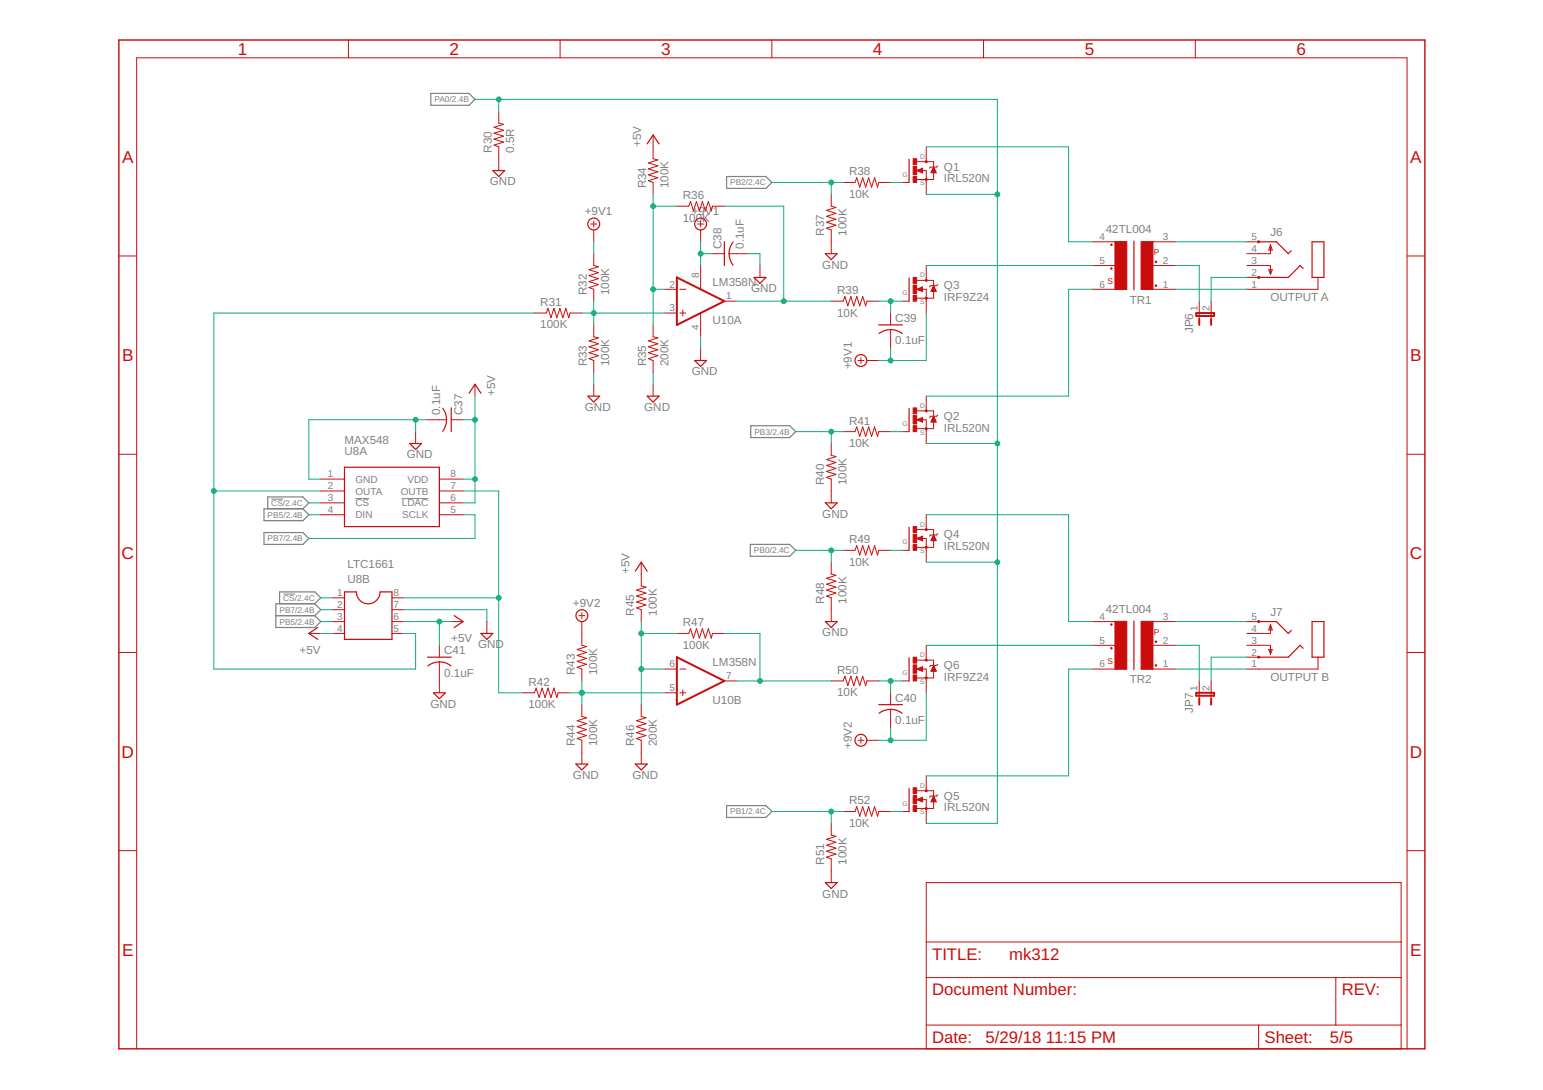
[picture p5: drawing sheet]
<svg xmlns="http://www.w3.org/2000/svg" width="297mm" height="210mm" viewBox="0 0 297 210" stroke-linecap="round" stroke-linejoin="round" font-family="sans-serif">
<path d="M52.2 96.1h2.3M68.4 96h2.7M77.3 96h5.2M54.5 114.4h2.3" fill="none" stroke="#808080" stroke-width=".19"/>
<path d="M82.9 18h7.4l1.1 1.1-1.1 1.2h-7.4zM139.9 34h7.5l1.2 1.1-1.2 1.2h-7.5zM50.8 98h7.5l1.2 1.1-1.2 1.2h-7.5zM51.5 98v-2.3h6.8l1.2 1.1-1.2 1.2M144.5 82h7.5l1.2 1.1-1.2 1.2h-7.5zM50.8 102.6h7.5l1.2 1.1-1.2 1.1h-7.5zM53.1 118.6h7.5M53.8 116.3v-2.3h6.8l1.1 1.1-1.1 1.2M60.6 116.3l1.1 1.1-1.1 1.2M60.6 116.3h-7.5v4.5h7.5l1.1-1.1-1.1-1.1M144.4 104.8h7.6l1.2 1.2-1.2 1.1h-7.6zM139.9 155.1h7.5l1.2 1.2-1.2 1.1h-7.5z" fill="none" stroke="#808080" stroke-width=".23"/>
<g fill="none" stroke="#c90d0c" stroke-width=".19">
<path d="M67.1 7.7v3.4M107.8 7.7v3.4M148.6 7.7v3.4M189.3 7.7v3.4M230.1 7.7v3.4M96 21.4v2.3l.9 .2-1.8 .6 1.8 .6-1.8 .6 1.8 .5-1.8 .6 1.8 .6-1.8 .5 .9 .4v4.6M125.7 26v4.6l.9 .2-1.8 .6 1.8 .5-1.8 .6 1.8 .6-1.8 .6 1.8 .5-1.8 .6 .9 .3v2.3M130.3 39.7h2.3l.3-.9 .6 1.8 .6-1.8 .5 1.8 .6-1.8 .6 1.8 .6-1.8 .5 1.8 .3-.9h2.2M160 37.4v2.3l.9 .2-1.8 .6 1.8 .6-1.8 .6 1.8 .5-1.8 .6 1.8 .6-1.8 .5 .9 .4v4.6M162.3 35.1h2.3l.3-.9 .6 1.8 .6-1.8 .5 1.8 .6-1.8 .6 1.8 .6-1.8 .5 1.8 .3-.9h2.2M173.7 35.1h1.3M176.5 32.9l1.1-.5v.9z"/>
<path d="M176.5 31.1h3.2v1.1M177.5 32.9h.8v4.5M178.3 28.3v2.8M179.3 33.1h.8M179.4 33h.7M179.4 32.9h.6M179.5 32.8h.5M179.5 32.7h.4M179.6 32.6h.3M179.6 32.5h.2M179.7 32.4h.1M179.7 32.3h.1"/>
<path d="M179.7 33.3v1.3h-3.2M179.7 32.2l.5 1.1h-1zM179.7 32.3l.4 .9h-.8zM180.5 31.9l-.2 .3h-1.1l-.3 .2M22.9 49.3h3.4M113.7 43.1h1.2M114.3 42.6v1.1M114.3 44.3v2.3M114.3 48.9v2.2l.9 .3-1.8 .5 1.8 .6-1.8 .6 1.8 .6-1.8 .5 1.8 .6-1.8 .6 .9 .3v2.3M128 55.7h2.3M130.9 55.7h1.1M131.4 59.7v1.2"/>
<path d="M134.3 43.1h1.1M134.9 42.6v1.1M134.9 44.3v2.3M134.9 51.1v4.6M137.2 48.9h2.2M139.4 58h2.3M140.4 48.9h3.6M146.3 51.1v2.3M160 58h2.3l.3-.9 .6 1.8 .6-1.8 .6 1.8 .5-1.8 .6 1.8 .6-1.8 .5 1.8 .3-.9h2.3M173.7 58h1.3M176.5 55.7l1.1-.5v1zM176.5 54h3.2v1"/>
<path d="M177.5 55.7h.8v4.6M178.3 51.1v2.9M179.3 56h.8M179.4 55.9h.7M179.4 55.8h.6M179.5 55.7h.5M179.5 55.6h.4M179.6 55.5h.3M179.6 55.4h.3M179.7 55.3h.1M179.7 55.2h.1M179.7 56.1v1.3h-3.2"/>
<path d="M179.7 55l.5 1.1h-1zM179.7 55.1l.4 1h-.8zM180.5 54.8l-.2 .2h-1.1l-.3 .2M210.3 55.7h4.6M210.3 51.1h4.6M210.3 46.6h4.6M221.7 55.7h4.6M221.7 51.1h4.6M221.7 46.6h4.6M230.9 58v3.4M233.2 58v3.4M240 51.1h4.6v1.8"/>
<path d="M240 46.6h2.3M240 53.4h2.3M244.2 51.9h.7l-.3 1zM244.6 47.1v1.8h-4.6M244.6 47.1l.3 1.1h-.7zM253.7 53.4v2.3h-13.7M270.9 49.3h3.4M91.4 74v2.3M102.9 60.3h2.3l.3-.9 .6 1.8 .5-1.8 .6 1.8 .6-1.8 .6 1.8 .5-1.8 .6 1.8 .2-.9h2.3M114.3 62.6v2.3l.9 .2-1.8 .5 1.8 .6-1.8 .6 1.8 .6-1.8 .5 1.8 .6-1.8 .6 .9 .3v2.3M114.3 74v2.3M125.7 62.6v2.3l.9 .2-1.8 .5 1.8 .6-1.8 .6 1.8 .6-1.8 .5 1.8 .6-1.8 .6 .9 .3v2.3"/>
<path d="M125.7 74v2.3M128 60.3h2.3M130.9 60.3h1.1M134.9 60.3v4.6M134.9 67.1v2.3M165.2 69.4h1.1M165.7 68.9v1.1M166.9 69.4h2.3M171.4 60.3v2.3M171.4 63.5v3.6M176.5 79.1h3.2v1.1M178.3 76.3v2.8"/>
<path d="M180.5 79.9l-.2 .3h-1.1l-.3 .2M22.9 87.5h3.4M61.7 92.3h4.6M61.7 94.6h4.6M61.7 96.8h4.6M61.7 99.1h4.6M80 83.1v2.3M82.3 80.8h3.7M84.6 92.3h4.6M84.6 94.6h4.6M84.6 96.8h4.6M84.6 99.1h4.6"/>
<path d="M86.9 80.8h2.3M160 85.4v2.3l.9 .2-1.8 .6 1.8 .6-1.8 .5 1.8 .6-1.8 .6 1.8 .6-1.8 .5 .9 .4v4.5M162.3 83.1h2.3l.3-.9 .6 1.9 .6-1.9 .5 1.9 .6-1.9 .6 1.9 .6-1.9 .5 1.9 .3-1h2.2M173.7 83.1h1.3M176.5 80.8l1.1-.4v.9zM177.5 80.8h.8v4.6M178.3 99.1v2.9M179.3 81.1h.8M179.4 81h.7M179.5 80.9h.5M179.5 80.8h.5M179.5 80.7h.4"/>
<path d="M179.6 80.6h.3M179.6 80.5h.2M179.7 80.4h.1M179.7 81.3v1.2h-3.2M179.7 80.2l.5 1.1h-1zM179.7 80.3l.4 .9h-.8zM270.9 87.5h3.4M64 119.7h2.3M64 115.1h2.3M64 117.4h2.3M75.5 119.7h2.2M75.5 115.1h2.2"/>
<path d="M75.5 117.4h2.2M86.9 119.7h2.3M93.7 119.7v2.3M111.4 118.6h1.2M112 118v1.1M112 119.7v4.6l.9 .2-1.8 .6 1.8 .5-1.8 .6 1.8 .6-1.8 .6 1.8 .5-1.8 .6 .9 .3v2.3M123.4 108.3v4.5l1 .3-1.9 .5 1.9 .6-1.9 .6 1.9 .6-1.9 .5 1.9 .6-1.9 .6 .9 .3v2.3M160 108.3v2.3l.9 .2-1.8 .6 1.8 .5-1.8 .6 1.8 .6-1.8 .5 1.8 .6-1.8 .6 .9 .3v4.6M162.3 106h2.3l.3-.9 .6 1.8 .6-1.8 .5 1.8 .6-1.8 .6 1.8 .6-1.8 .5 1.8 .3-.9h2.2M173.7 106h1.3M176.5 103.7l1.1-.4v.9zM176.5 102h3.2v1"/>
<path d="M177.5 103.7h.8v4.6M179.3 104h.8M179.4 103.9h.7M179.4 103.8h.6M179.5 103.7h.5M179.5 103.5h.4M179.6 103.4h.3M179.6 103.3h.2M179.7 103.2h.1M179.7 104.1v1.3h-3.2M179.7 103l.5 1.1h-1zM179.7 103.1l.4 1h-.8z"/>
<path d="M180.5 102.8l-.2 .2h-1.1l-.3 .3M210.3 119.7h4.6M221.7 119.7h4.6M240 119.7h2.3M22.9 125.6h3.4M59.5 122h2.2M64 122h2.3M75.5 122h2.2M84.6 124.3v2.3M84.6 127.5v5.9M100.6 133.4h2.3l.3-.9 .6 1.8 .6-1.8 .5 1.8 .6-1.8 .6 1.8 .5-1.8 .6 1.8 .2-.9h2.3M112 135.7v2.3l.9 .2-1.8 .6 1.8 .6-1.8 .5 1.8 .6-1.8 .6 1.8 .5-1.8 .6 .9 .4v4.5"/>
<path d="M123.4 135.7v2.3l1 .2-1.9 .6 1.9 .6-1.9 .5 1.9 .6-1.9 .6 1.9 .5-1.9 .6 .9 .4v4.5M128 128.8h2.3M128 133.4h2.3M130.3 122h2.3l.3-.9 .6 1.8 .6-1.8 .5 1.8 .6-1.8 .6 1.8 .6-1.8 .5 1.8 .3-.9h2.2M130.9 128.8h1.1M130.9 133.4h1.1M131.4 132.8v1.2M139.4 131.1h2.3M160 131.1h2.3l.3-.9 .6 1.8 .6-1.8 .6 1.8 .5-1.8 .6 1.8 .6-1.8 .5 1.8 .3-.9h2.3M171.4 133.4v2.3M171.4 136.6v3.7M173.7 131.1h1.3"/>
<path d="M176.5 128.8l1.1-.4v.9zM176.5 127.1h3.2v1M177.5 128.8h.8v4.6M178.3 124.3v2.8M179.3 129.2h.8M179.4 129.1h.7M179.4 128.9h.6M179.5 128.8h.5M179.5 128.7h.4M179.6 128.6h.3M179.6 128.5h.3M179.7 128.4h.1"/>
<path d="M179.7 128.3h.1M179.7 129.3v1.3h-3.2M179.7 128.1l.5 1.2h-1zM179.7 128.3l.4 .9h-.8zM180.5 127.9l-.2 .2h-1.1l-.3 .3M210.3 128.8h4.6M210.3 124.3h4.6M221.7 128.8h4.6M221.7 124.3h4.6M230.9 131.1v3.5M233.2 131.1v3.5M240 124.3h4.6v1.7"/>
<path d="M240 126.6h2.3M244.2 125.1h.7l-.3 .9zM244.6 120.3v1.7h-4.6M244.6 120.3l.3 1h-.7zM253.7 126.6v2.2h-13.7M270.9 125.6h3.4M160 158.6v2.2l.9 .3-1.8 .5 1.8 .6-1.8 .6 1.8 .5-1.8 .6 1.8 .6-1.8 .6 .9 .3v4.6M162.3 156.3h2.3l.3-1 .6 1.9 .6-1.9 .5 1.9 .6-1.9 .6 1.9 .6-1.9 .5 1.9 .3-.9h2.2M165.2 142.6h1.1M165.7 142v1.1M166.9 142.6h2.3M173.7 156.3h1.3"/>
<path d="M176.5 154l1.1-.5v.9zM176.5 152.3h3.2v1M177.5 154h.8v4.6M178.3 149.4v2.9M179.3 154.2h.8M179.4 154.1h.7M179.5 154h.5M179.5 153.9h.5M179.5 153.8h.4M179.6 153.7h.3M179.6 153.6h.2M179.7 153.5h.1"/>
<path d="M179.7 154.4v1.3h-3.2M179.7 153.3l.5 1.1h-1zM179.7 153.4l.4 .9h-.8zM180.5 153.1l-.2 .2h-1.1l-.3 .2M22.9 163.8h3.4M178.3 170h91.4v32h-91.4zM270.9 163.8h3.4M178.3 188.3h91.4M178.3 197.4h91.4M178.3 181.4h91.4M242.3 197.4v4.6M257.2 188.3v9.1"/>
<path d="M26.3 202v-190.9h244.6v190.9"/>
</g>
<g fill="none" stroke="#c90d0c" stroke-width=".23">
<path d="M94.9 32.9h2.3l-1.2 1.1zM124.6 27.7l1.1-1.7 1.2 1.7M175 30.7v4.4M139.4 46.6v4.5M141.1 46.6a3.6 3.6 0 0 0 0 4.5M145.2 53.4h2.2l-1.1 1.2zM158.9 48.9h2.3l-1.2 1.1zM175 53.5v4.5M218.3 46.4v9.4M242.3 46.6h3.4l2.3 2.3 .6-.6M250.9 51.7l-.6-.6-2.3 2.3h-5.7M252.6 46.6h2.3v6.8h-2.3z"/>
<path d="M85.2 78.6l.5 .8 .3 1.4M86.9 78.5v4.6M90.3 75.7l1.1-1.7 1.2 1.7M113.2 76.3h2.2l-1.1 1.1zM124.6 76.3h2.3l-1.2 1.1zM133.7 69.4h2.3l-1.1 1.2zM169.2 62.6h4.5M169.2 64.2a3.6 3.6 0 0 1 4.5 0M175 78.7v4.4M66.3 90h18.3v11.4h-18.3zM78.9 85.4h2.3l-1.2 1.2zM86 80.8l-.3 1.4-.5 .9"/>
<path d="M158.9 96.8h2.3l-1.2 1.2zM66.3 114h2.3a2.29 2.29 0 0 0 2.3 2.3 2.29 2.29 0 0 0 2.3-2.3h2.3v9.1h-9.2zM87.4 118.6l1.8 1.1-1.8 1.1M122.3 110l1.1-1.7 1.2 1.7M158.9 119.7h2.3l-1.2 1.1zM175 101.5v4.5M218.3 119.6v9.3M242.3 119.7h3.4l2.3 2.3 .6-.6M252.6 119.7h2.3v6.9h-2.3zM61.2 120.8l-1.7 1.2 1.7 1.1M82.3 126.6h4.6M83.4 133.4h2.3l-1.1 1.2z"/>
<path d="M84.6 127.4l.9 .2 1.3 .6M84.6 127.5l-1.4 .2-.8 .5M92.6 122h2.3l-1.2 1.1zM169.2 135.7h4.5M171.4 136.6l1 .1 1.3 .7M171.4 136.6l-1.3 .3-.9 .5M175 126.7v4.4M250.9 124.8l-.6-.5-2.3 2.3h-5.7M110.9 147.1h2.3l-1.2 1.2zM122.3 147.1h2.3l-1.2 1.2zM175 151.8v4.5M158.9 170h2.3l-1.2 1.1z"/>
<circle cx="114.3" cy="43.1" r="1.14"/>
<circle cx="134.9" cy="43.1" r="1.14"/>
<circle cx="165.7" cy="69.4" r="1.14"/>
<circle cx="112" cy="118.6" r="1.14"/>
<circle cx="165.7" cy="142.6" r="1.14"/>
</g>
<g fill="none" stroke="#c90d0c" stroke-width=".28">
<path d="M22.9 7.7h251.4v194.3h-251.4zM177.5 32.6l-.8 .3 .8 .2v-.2h-.2M177.5 55.5l-.8 .2 .8 .2v-.2h-.2M177.5 80.6l-.8 .2 .8 .3v-.3h-.2M177.5 103.5l-.8 .2 .8 .2v-.2h-.2M177.5 128.6l-.8 .2 .8 .3v-.3h-.2M177.5 153.8l-.8 .2 .8 .2v-.2h-.2"/>
<circle cx="214" cy="47.1" r=".11"/>
<circle cx="214" cy="51.7" r=".11"/>
<circle cx="222.5" cy="55" r=".11"/>
<circle cx="222.5" cy="50.4" r=".11"/>
<circle cx="214" cy="120.3" r=".11"/>
<circle cx="214" cy="124.8" r=".11"/>
<circle cx="222.5" cy="123.6" r=".11"/>
<circle cx="222.5" cy="128.1" r=".11"/>
</g>
<g fill="none" stroke="#c90d0c" stroke-width=".38">
<path d="M130.3 53.4l9.1 4.6-9.1 4.6zM230.3 60.3h3.4v.6h-3.4zM230.9 61.4v1.2M233.2 61.4v1.2M130.3 126.6l9.1 4.5-9.1 4.6zM230.3 133.4h3.4v.6h-3.4zM230.9 134.6v1.1M233.2 134.6v1.1"/>
<circle cx="178.3" cy="34.6" r=".11"/>
<circle cx="178.3" cy="31.1" r=".11"/>
<circle cx="178.3" cy="57.4" r=".11"/>
<circle cx="178.3" cy="54" r=".11"/>
<circle cx="242.3" cy="46.6" r=".11"/>
<circle cx="242.3" cy="53.4" r=".11"/>
<circle cx="178.3" cy="79.1" r=".11"/>
<circle cx="178.3" cy="82.5" r=".11"/>
<circle cx="178.3" cy="105.4" r=".11"/>
<circle cx="178.3" cy="102" r=".11"/>
<circle cx="242.3" cy="119.7" r=".11"/>
<circle cx="178.3" cy="127.1" r=".11"/>
<circle cx="178.3" cy="130.6" r=".11"/>
<circle cx="242.3" cy="126.6" r=".11"/>
<circle cx="178.3" cy="152.3" r=".11"/>
<circle cx="178.3" cy="155.7" r=".11"/>
</g>
<g fill="#c90d0c" stroke="#c90d0c" stroke-width=".19">
<path d="M175.8 34h.7v1.1h-.7z"/>
<path d="M175.8 30.6h.7v1.1h-.7z"/>
<path d="M175.8 32h.7v1.7h-.7z"/>
<path d="M175.8 82h.7v1.1h-.7z"/>
<path d="M175.8 78.5h.7v1.2h-.7z"/>
<path d="M175.8 80h.7v1.6h-.7z"/>
<path d="M175.8 56.9h.7v1.1h-.7z"/>
<path d="M175.8 53.4h.7v1.2h-.7z"/>
<path d="M175.8 54.9h.7v1.6h-.7z"/>
<path d="M175.8 104.8h.7v1.2h-.7z"/>
<path d="M175.8 101.4h.7v1.2h-.7z"/>
<path d="M175.8 102.9h.7v1.6h-.7z"/>
<path d="M175.8 155.1h.7v1.2h-.7z"/>
<path d="M175.8 151.7h.7v1.1h-.7z"/>
<path d="M175.8 153.2h.7v1.6h-.7z"/>
<path d="M175.8 130h.7v1.1h-.7z"/>
<path d="M175.8 126.6h.7v1.1h-.7z"/>
<path d="M175.8 128h.7v1.6h-.7z"/>
<path d="M219.7 46.5h2.3v9.3h-2.3z"/>
<path d="M214.6 46.5h2.3v9.3h-2.3z"/>
<path d="M219.7 119.7h2.3v9.2h-2.3z"/>
<path d="M214.6 119.7h2.3v9.2h-2.3z"/>
</g>
<g fill="none" stroke="#0dab76" stroke-width=".19">
<path d="M91.4 19.1h100.6v139.5h-13.7M96 19.1v2.3M125.7 37.4v25.2M125.7 39.7h4.6M139.4 39.7h11.5v18.3M148.6 35.1h13.7M160 35.1v2.3M171.4 35.1h2.3M178.3 37.4h13.7M178.3 28.3h27.4v18.3h4.6M114.3 46.6v2.3M114.3 58v4.6"/>
<path d="M125.7 55.7h2.3M134.9 46.6v4.5M134.9 48.9h2.3M141.7 58h18.3M144 48.9h2.3v2.2M169.2 58h4.5M171.4 58v2.3M178.3 51.1h32M210.3 55.7h-4.6v20.6h-27.4M226.3 46.6h13.7M226.3 55.7h13.7M226.3 51.1h4.6v6.9"/>
<path d="M240 53.4h-6.8v4.6M91.4 76.3v20.5h-2.2M102.9 60.3h-61.7v68.5h38.8v-6.8h-2.3M112 60.3h16M114.3 71.7v2.3M125.7 71.7v2.3M134.9 64.9v2.2M171.4 67.1v2.3M178.3 60.3v9.1h-9.1M41.2 94.6h20.5M59.5 99.1h2.2M59.5 96.8h2.2"/>
<path d="M80 80.8v2.3M82.3 80.8h-22.8v11.5h2.2M89.2 80.8h2.2M89.2 92.3h2.2M89.2 94.6h6.8v38.8h4.6M89.2 99.1h2.2v4.6h-31.9M153.2 83.1h9.1M160 83.1v2.3M171.4 83.1h2.3M178.3 99.1h27.4v20.6h4.6M178.3 85.4h13.7M61.7 117.4h2.3"/>
<path d="M61.7 115.1h2.3M61.7 119.7h2.3M77.7 117.4h16v2.3M77.7 115.1h18.3M77.7 119.7h9.2M84.6 119.7v4.6M123.4 119.7v16M153.2 106h9.1M160 106v2.3M171.4 106h2.3M178.3 108.3h13.7M226.3 119.7h13.7"/>
<path d="M61.7 122h2.3M109.7 133.4h18.3M112 131.1v4.6M123.4 122h6.9M123.4 128.8h4.6M139.4 122h6.9v9.1M141.7 131.1h18.3M169.2 131.1h4.5M171.4 131.1v2.3M178.3 124.3h32M178.3 133.4v9.2h-9.1M210.3 128.8h-4.6v20.6h-27.4"/>
<path d="M226.3 128.8h13.7M226.3 124.3h4.6v6.8M240 126.6h-6.8v4.5M148.6 156.3h13.7M160 156.3v2.3M171.4 140.3v2.3M171.4 156.3h2.3"/>
</g>
<g fill="#0dab76" stroke="#0dab76" stroke-width=".19">
<circle cx="80" cy="80.8" r=".47"/>
<circle cx="160" cy="83.1" r=".47"/>
<circle cx="171.4" cy="58" r=".47"/>
<circle cx="114.3" cy="60.3" r=".47"/>
<circle cx="160" cy="156.3" r=".47"/>
<circle cx="146.3" cy="131.1" r=".47"/>
<circle cx="171.4" cy="131.1" r=".47"/>
<circle cx="112" cy="133.4" r=".47"/>
<circle cx="192" cy="37.4" r=".47"/>
<circle cx="192" cy="108.3" r=".47"/>
<circle cx="192" cy="85.4" r=".47"/>
<circle cx="96" cy="19.1" r=".47"/>
<circle cx="125.7" cy="55.7" r=".47"/>
<circle cx="125.7" cy="39.7" r=".47"/>
<circle cx="123.4" cy="122" r=".47"/>
<circle cx="123.4" cy="128.8" r=".47"/>
<circle cx="41.2" cy="94.6" r=".47"/>
<circle cx="160" cy="35.1" r=".47"/>
<circle cx="160" cy="106" r=".47"/>
<circle cx="150.9" cy="58" r=".47"/>
<circle cx="171.4" cy="69.4" r=".47"/>
<circle cx="134.9" cy="48.9" r=".47"/>
<circle cx="171.4" cy="142.6" r=".47"/>
<circle cx="91.4" cy="92.3" r=".47"/>
<circle cx="91.4" cy="80.8" r=".47"/>
<circle cx="84.6" cy="119.7" r=".47"/>
<circle cx="96" cy="115.1" r=".47"/>
</g>
<g font-size="3.3" fill="#c90d0c">
<text x="45.8" y="10.6">1</text>
<text x="86.5" y="10.6">2</text>
<text x="127.3" y="10.6">3</text>
<text x="168.1" y="10.6">4</text>
<text x="208.8" y="10.6">5</text>
<text x="249.6" y="10.6">6</text>
<text x="23.5" y="31.4">A</text>
<text x="271.5" y="31.4">A</text>
<text x="23.5" y="69.6">B</text>
<text x="271.5" y="69.6">B</text>
<text x="23.4" y="107.7">C</text>
<text x="271.4" y="107.7">C</text>
<text x="23.4" y="145.9">D</text>
<text x="271.4" y="145.9">D</text>
<text x="23.5" y="184.1">E</text>
<text x="271.5" y="184.1">E</text>
</g>
<g font-size="3.2" fill="#c90d0c">
<text x="179.4" y="184.8">TITLE:</text>
<text x="194.3" y="184.8">mk312</text>
<text x="179.4" y="191.7">Document Number:</text>
<text x="258.3" y="191.7">REV:</text>
<text x="179.4" y="200.8">Date:</text>
<text x="189.7" y="200.8">5/29/18</text>
<text x="201.4" y="200.8">11:15 PM</text>
<text x="243.4" y="200.8">Sheet:</text>
<text x="256" y="200.8">5/5</text>
</g>
<g font-size="2.2" fill="#808080">
<text x="94.7" y="29.4" transform="rotate(-90 94.7 29.4)">R30</text>
<text x="99" y="29.4" transform="rotate(-90 99 29.4)">0.5R</text>
<text x="123.4" y="28.3" transform="rotate(-90 123.4 28.3)">+5V</text>
<text x="94.3" y="35.7">GND</text>
<text x="163.4" y="33.8">R38</text>
<text x="181.7" y="35.1">IRL520N</text>
<text x="181.7" y="32.9">Q1</text>
<text x="112.6" y="41.4">+9V1</text>
<text x="124.4" y="36.3" transform="rotate(-90 124.4 36.3)">R34</text>
<text x="128.7" y="36.3" transform="rotate(-90 128.7 36.3)">100K</text>
<text x="131.4" y="38.4">R36</text>
<text x="133.2" y="41.4">+9V1</text>
<text x="163.4" y="38.1">10K</text>
<text x="131.4" y="42.7">100K</text>
<text x="138.9" y="47.9" transform="rotate(-90 138.9 47.9)">C38</text>
<text x="143.2" y="47.9" transform="rotate(-90 143.2 47.9)">0.1uF</text>
<text x="158.7" y="45.4" transform="rotate(-90 158.7 45.4)">R37</text>
<text x="163" y="45.4" transform="rotate(-90 163 45.4)">100K</text>
<text x="212.9" y="44.9">42TL004</text>
<text x="244.6" y="45.4">J6</text>
<text x="158.3" y="51.7">GND</text>
<text x="104" y="58.9">R31</text>
<text x="113" y="56.8" transform="rotate(-90 113 56.8)">R32</text>
<text x="117.3" y="56.8" transform="rotate(-90 117.3 56.8)">100K</text>
<text x="137.2" y="55">LM358N</text>
<text x="144.6" y="56.3">GND</text>
<text x="161.2" y="56.6">R39</text>
<text x="181.7" y="58">IRF9Z24</text>
<text x="181.7" y="55.7">Q3</text>
<text x="217.5" y="58.5">TR1</text>
<text x="244.6" y="58">OUTPUT A</text>
<text x="104" y="63.2">100K</text>
<text x="137.2" y="62.5">U10A</text>
<text x="161.2" y="61">10K</text>
<text x="172.4" y="62">C39</text>
<text x="229.7" y="64.2" transform="rotate(-90 229.7 64.2)">JP6</text>
<text x="113" y="70.6" transform="rotate(-90 113 70.6)">R33</text>
<text x="117.3" y="70.6" transform="rotate(-90 117.3 70.6)">100K</text>
<text x="124.4" y="70.6" transform="rotate(-90 124.4 70.6)">R35</text>
<text x="128.7" y="70.6" transform="rotate(-90 128.7 70.6)">200K</text>
<text x="164" y="71.1" transform="rotate(-90 164 71.1)">+9V1</text>
<text x="172.4" y="66.3">0.1uF</text>
<text x="95.3" y="76.3" transform="rotate(-90 95.3 76.3)">+5V</text>
<text x="133.2" y="72.3">GND</text>
<text x="84.7" y="79.9" transform="rotate(-90 84.7 79.9)">0.1uF</text>
<text x="89.1" y="79.9" transform="rotate(-90 89.1 79.9)">C37</text>
<text x="112.6" y="79.1">GND</text>
<text x="124" y="79.1">GND</text>
<text x="163.4" y="81.8">R41</text>
<text x="181.7" y="83.1">IRL520N</text>
<text x="181.7" y="80.8">Q2</text>
<text x="66.3" y="85.4">MAX548</text>
<text x="66.3" y="87.7">U8A</text>
<text x="78.3" y="88.3">GND</text>
<text x="163.4" y="86.1">10K</text>
<text x="158.7" y="93.4" transform="rotate(-90 158.7 93.4)">R40</text>
<text x="163" y="93.4" transform="rotate(-90 163 93.4)">100K</text>
<text x="158.3" y="99.7">GND</text>
<text x="163.4" y="104.6">R49</text>
<text x="181.7" y="106">IRL520N</text>
<text x="181.7" y="103.7">Q4</text>
<text x="66.9" y="109.4">LTC1661</text>
<text x="66.9" y="112.3">U8B</text>
<text x="121.2" y="110.6" transform="rotate(-90 121.2 110.6)">+5V</text>
<text x="163.4" y="109">10K</text>
<text x="110.3" y="116.8">+9V2</text>
<text x="122.1" y="118.6" transform="rotate(-90 122.1 118.6)">R45</text>
<text x="126.4" y="118.6" transform="rotate(-90 126.4 118.6)">100K</text>
<text x="158.7" y="116.3" transform="rotate(-90 158.7 116.3)">R48</text>
<text x="163" y="116.3" transform="rotate(-90 163 116.3)">100K</text>
<text x="212.9" y="118">42TL004</text>
<text x="244.6" y="118.6">J7</text>
<text x="57.7" y="125.9">+5V</text>
<text x="85.5" y="126">C41</text>
<text x="86.9" y="123.6">+5V</text>
<text x="92" y="124.8">GND</text>
<text x="131.4" y="125">100K</text>
<text x="131.4" y="120.6">R47</text>
<text x="158.3" y="122.6">GND</text>
<text x="85.5" y="130.3">0.1uF</text>
<text x="110.7" y="130" transform="rotate(-90 110.7 130)">R43</text>
<text x="115" y="130" transform="rotate(-90 115 130)">100K</text>
<text x="137.2" y="128.2">LM358N</text>
<text x="161.2" y="129.8">R50</text>
<text x="181.7" y="131.1">IRF9Z24</text>
<text x="181.7" y="128.8">Q6</text>
<text x="217.5" y="131.6">TR2</text>
<text x="244.6" y="131.1">OUTPUT B</text>
<text x="82.9" y="136.3">GND</text>
<text x="101.7" y="136.4">100K</text>
<text x="101.7" y="132.1">R42</text>
<text x="137.2" y="135.6">U10B</text>
<text x="161.2" y="134.1">10K</text>
<text x="172.4" y="135.1">C40</text>
<text x="229.7" y="137.3" transform="rotate(-90 229.7 137.3)">JP7</text>
<text x="110.7" y="143.7" transform="rotate(-90 110.7 143.7)">R44</text>
<text x="115" y="143.7" transform="rotate(-90 115 143.7)">100K</text>
<text x="122.1" y="143.7" transform="rotate(-90 122.1 143.7)">R46</text>
<text x="126.4" y="143.7" transform="rotate(-90 126.4 143.7)">200K</text>
<text x="172.4" y="139.5">0.1uF</text>
<text x="110.3" y="150">GND</text>
<text x="121.7" y="150">GND</text>
<text x="164" y="144.3" transform="rotate(-90 164 144.3)">+9V2</text>
<text x="163.4" y="154.9">R52</text>
<text x="181.7" y="154">Q5</text>
<text x="163.4" y="159.2">10K</text>
<text x="181.7" y="156.3">IRL520N</text>
<text x="158.7" y="166.5" transform="rotate(-90 158.7 166.5)">R51</text>
<text x="163" y="166.5" transform="rotate(-90 163 166.5)">100K</text>
<text x="158.3" y="172.8">GND</text>
</g>
<g font-size="1.9" fill="#808080">
<text x="211.7" y="46.2">4</text>
<text x="223.8" y="46.2">3</text>
<text x="240.9" y="46.2">5</text>
<text x="134.6" y="53.6" transform="rotate(-90 134.6 53.6)">8</text>
<text x="211.7" y="50.8">5</text>
<text x="223.8" y="50.8">2</text>
<text x="240.9" y="48.5">4</text>
<text x="240.9" y="50.8">3</text>
<text x="240.9" y="53.1">2</text>
<text x="128.9" y="55.4">2</text>
<text x="128.9" y="60">3</text>
<text x="139.8" y="57.7">1</text>
<text x="211.7" y="55.4">6</text>
<text x="223.8" y="55.4">1</text>
<text x="230.5" y="60" transform="rotate(-90 230.5 60)">1</text>
<text x="232.8" y="60" transform="rotate(-90 232.8 60)">2</text>
<text x="240.9" y="55.4">1</text>
<text x="134.6" y="63.5" transform="rotate(-90 134.6 63.5)">4</text>
<text x="63.1" y="92">1</text>
<text x="63.1" y="94.2">2</text>
<text x="68.4" y="93">GND</text>
<text x="68.4" y="95.2">OUTA</text>
<text x="77.1" y="95.2">OUTB</text>
<text x="78.4" y="93">VDD</text>
<text x="86.7" y="94.2">7</text>
<text x="86.7" y="92">8</text>
<text x="63.1" y="96.5">3</text>
<text x="63.1" y="98.8">4</text>
<text x="68.4" y="97.5">CS</text>
<text x="68.4" y="99.8">DIN</text>
<text x="77.3" y="97.5">LDAC</text>
<text x="77.5" y="99.8">SCLK</text>
<text x="86.7" y="98.8">5</text>
<text x="86.7" y="96.5">6</text>
<text x="64.9" y="114.8">1</text>
<text x="64.9" y="117.1">2</text>
<text x="64.9" y="119.4">3</text>
<text x="75.8" y="119.4">6</text>
<text x="75.8" y="117.1">7</text>
<text x="75.8" y="114.8">8</text>
<text x="211.7" y="119.4">4</text>
<text x="223.8" y="119.4">3</text>
<text x="240.9" y="119.4">5</text>
<text x="64.9" y="121.7">4</text>
<text x="75.8" y="121.7">5</text>
<text x="211.7" y="123.9">5</text>
<text x="223.8" y="123.9">2</text>
<text x="240.9" y="121.7">4</text>
<text x="240.9" y="123.9">3</text>
<text x="128.9" y="128.5">6</text>
<text x="139.8" y="130.8">7</text>
<text x="211.7" y="128.5">6</text>
<text x="223.8" y="128.5">1</text>
<text x="240.9" y="126.2">2</text>
<text x="240.9" y="128.5">1</text>
<text x="128.9" y="133.1">5</text>
<text x="230.5" y="133.1" transform="rotate(-90 230.5 133.1)">1</text>
<text x="232.8" y="133.1" transform="rotate(-90 232.8 133.1)">2</text>
</g>
<g font-size="1.6" fill="#808080">
<text x="83.6" y="19.7">PA0/2.4B</text>
<text x="140.6" y="35.7">PB2/2.4C</text>
<text x="145.2" y="83.7">PB3/2.4B</text>
<text x="51.5" y="99.7">PB5/2.4B</text>
<text x="52.2" y="97.4">CS/2.4C</text>
<text x="51.5" y="104.3">PB7/2.4B</text>
<text x="145.1" y="106.6">PB0/2.4C</text>
<text x="53.8" y="118">PB7/2.4B</text>
<text x="54.5" y="115.7">CS/2.4C</text>
<text x="53.8" y="120.3">PB5/2.4B</text>
<text x="140.6" y="156.8">PB1/2.4C</text>
</g>
<g font-size="1.6" fill="#c90d0c">
<text x="222.1" y="49.2">P</text>
<text x="213.2" y="54.7">S</text>
<text x="222.1" y="122.3">P</text>
<text x="213.2" y="127.8">S</text>
</g>
<g font-size="1.3" fill="#808080">
<text x="173.7" y="34">G</text>
<text x="177.2" y="30.6">D</text>
<text x="177.2" y="35.7">S</text>
<text x="177.2" y="53.4">D</text>
<text x="173.7" y="56.8">G</text>
<text x="177.2" y="58.6">S</text>
<text x="173.7" y="82">G</text>
<text x="177.2" y="78.6">D</text>
<text x="177.2" y="83.7">S</text>
<text x="177.2" y="101.4">D</text>
<text x="173.7" y="104.8">G</text>
<text x="177.2" y="106.6">S</text>
<text x="173.7" y="130">G</text>
<text x="177.2" y="126.6">D</text>
<text x="177.2" y="131.7">S</text>
<text x="173.7" y="155.1">G</text>
<text x="177.2" y="151.7">D</text>
<text x="177.2" y="156.8">S</text>
</g>
</svg>
